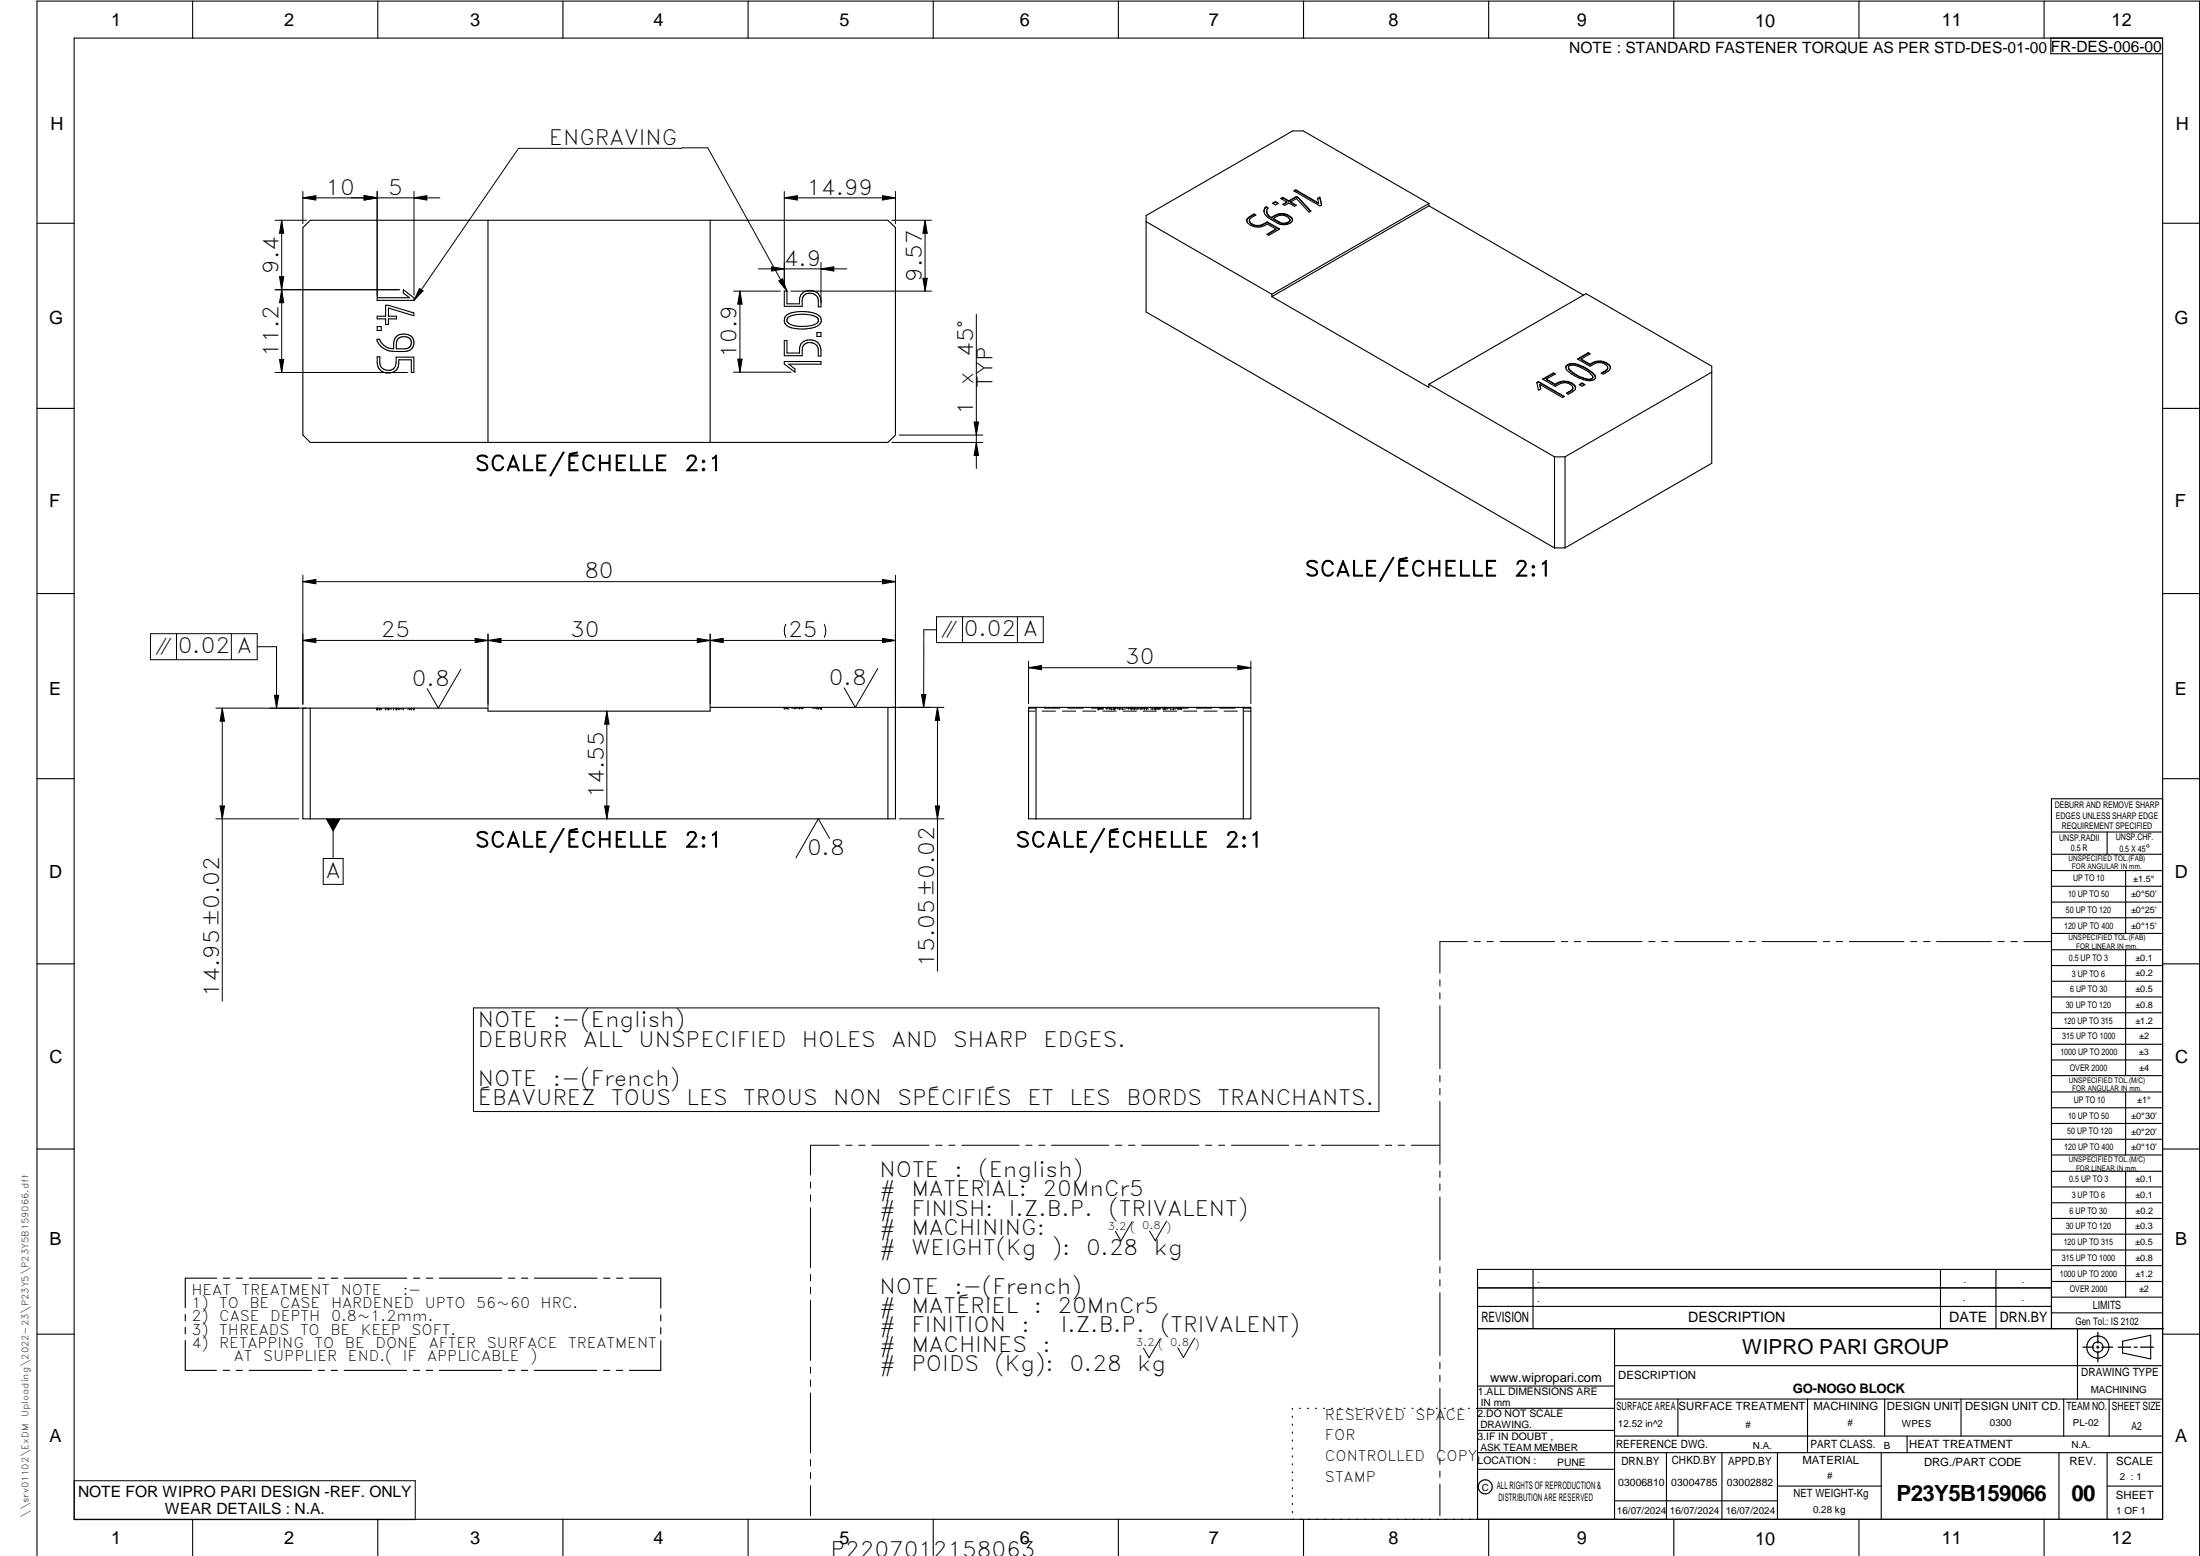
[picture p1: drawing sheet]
<svg xmlns="http://www.w3.org/2000/svg" width="594mm" height="420mm" viewBox="0 0 594 420" stroke-linecap="round" stroke-linejoin="round" font-family="sans-serif">
<g fill="none" stroke="#000" stroke-width=".3">
<path d="M20 10.3h564v400h-564zM52 .3v10M102 .3v10M152 .3v10M202 .3v10M252 .3v10M302 .3v10M352 .3v10M402 .3v10M452 .3v10M502 .3v10M552 .3v10"/>
<path d="M553.8 10.3v4.2h30.2M83.8 59.5h156l2 2v56l-2 2h-156l-2-2v-56zM131.8 59.5v60M191.8 59.5v60M309.5 59.9l33.9 19.6M337.4 59.6a3.1 3.1 0 0 0 4.8 .3M337.4 59.7h.1M338.6 57.8l-1.1 .7a1.08 1.08 0 0 0-.8 .8 1.08 1.08 0 0 0 .4 1.1 4 4 0 0 0 5.1 .1l2.3 1.3M338.6 57.8l.5 .3-1.1 .6a1.05 1.05 0 0 0-.6 1.1 1.05 1.05 0 0 0 .8 .9 3.6 3.6 0 0 0 4-.6M338.6 57.8v.2M338.6 58l-1.5 .9-.4 .8M338.6 58l.4 .2"/>
<path d="M341.9 56l-.4 .5-.2 .6M341.9 56l.4 .2M341.9 55.8a1.85 1.85 0 0 0 .8 3.1l1.4 .8a3.4 3.4 0 0 0 4.8 0l.1-.2a3.2 3.2 0 0 0-4.4-1.5l-1.3 .7M341.9 55.8l.5 .3a1.81 1.81 0 0 0 .9 2.8M341.9 55.8v.2M342.1 57v.4M342.2 59.9l3.4 1.9-3 1.7-.5-.3 2.4-1.4M342.2 59.9v.2M342.2 57.6l1.1 1.1M343.3 58.9a3.9 3.9 0 0 1 5.6 .3l.1 .3M343.3 58.7v.2M343.7 54.9l.7-.5 .8 .5-.8 .4z"/>
<path d="M343.8 59l.8 .5a2.8 2.8 0 0 0 3.2 .5M343.8 59a3.2 3.2 0 0 1 4-.3l.4 .4 .1 .5M343.8 59v.2l.8 .4a2.8 2.8 0 0 0 3.2 .6M344.4 54.6l.6 .3M344.4 54.6l-.6 .3M344.4 54.4v.2M346.4 53.5l-.4 .2M346.4 53.3l1.6 .9M346.4 53.3v.2M346.4 53.5l1.6 .9M346.4 53.3l-.5 .3 1.6 .9M347.5 54.5l-1 .7"/>
<path d="M347.8 60v.2M348 54.2v.2M348.3 59.6l-.5 .4M348.3 59.6v.1M348.3 59.7l-.5 .5M348.3 59.4v.2M348.5 54.5l1.5 .9-.5 .3-1.5-.9-1.1 .7-.5-.3 1.1-.7M348.5 54.5v.2l1.4 .8M349.9 51.3l-.5 .3 7 4 .5-.3-.5-2M349.9 51.3l6.2 3.5M349.9 51.3v.1M349.9 51.4l-.4 .2"/>
<path d="M349.9 51.4l6.2 3.6v-.2M350.1 53l-2.1 1.2M350.1 53.2l-2.1 1.2M350.1 53l.5 .3M350.1 53v.2M350.1 53.2l.5 .3M350.6 53.3l3.4 3.7-.5 .3-3.4-3.7-1.6 .9M350.6 53.3v.2M350.6 53.5l3.3 3.6M356.4 53.3v.1M356.4 53.4l.5 2M356.4 53.3l-.6 .3 .3 1.2"/>
<path d="M356.4 53.4l-.6 .4M385.9 55.6l41.7 24.1M385.9 55.6l-42.5 24.5M385.9 54.9v.7M385.9 54.9l-42.5 24.6M385.9 54.9l-34-19.6h-2.8l-39.6 22.9v26l110.3 63.8M10 60.3h10M211.8 78.6h.7v3.4h3.4a2.97 2.97 0 0 1 2.9-3.6 2.97 2.97 0 0 1 2.9 3.6v.8h-.7v-.8a2.25 2.25 0 0 0-1.6-2.7 2.25 2.25 0 0 0-2.7 1.5l-.1 1.9h-4.8zM342.2 60.1l3.2 1.8M343.4 79.5v.6M344.5 61.8v.2l-2.2 1.3M584 60.3h10"/>
<path d="M101.8 91.6h.7a3.9 3.9 0 0 0 3.8 2.6 3.4 3.4 0 0 1 1.5-3.8 2.85 2.85 0 0 1 4 1.7 2.37 2.37 0 0 1-2.5 2.8h-1.1a6.2 6.2 0 0 1-5.4-1.4 2.82 2.82 0 0 1-1-1.9zM101.8 80.4h8.8l-1.7-1.3v-.9l2.9 2.2v.7h-10zM101.8 88.2h1.1v1h-1.1zM101.8 96.4h.8v.8a2.27 2.27 0 0 0 2.2 2.8 2.27 2.27 0 0 0 2.2-2.8v-.8h4.8v4.2h-.7v-3.4h-3.4a2.96 2.96 0 0 1-2.5 3.5 2.96 2.96 0 0 1-3.4-2.7zM104.1 82.4h.7l7 2.1v.8l-6.9-2.1v2.2h2.2v.7h-2.2v1.5h-.8v-1.5h-2.3v-.7h2.3zM107.5 91.4a2.43 2.43 0 0 1 3.4 .4 1.66 1.66 0 0 1-1.5 2.4h-2.4l.1-2zM211.8 91.9h.7v3.4h3.4a2.94 2.94 0 0 1 2.5-3.5 2.94 2.94 0 0 1 3.3 2.7v1.6h-.7v-.7a2.26 2.26 0 0 0-1.5-2.8 2.26 2.26 0 0 0-2.8 1.5l-.1 2h-4.8zM211.8 97.6h9.9v.7h-8.7l1.7 1.4v.8l-2.9-2.2zM212.5 85a9.5 9.5 0 0 1 8.8 .3 1.73 1.73 0 0 1 .4 1.8 1.73 1.73 0 0 1-1.4 1.2 10.5 10.5 0 0 1-7.8-.4 1.83 1.83 0 0 1 0-2.9zM212.8 85.8a8.5 8.5 0 0 1 8 .1 1.11 1.11 0 0 1-.8 1.7 8.3 8.3 0 0 1-7.2-.5l-.3-.4zM220.6 89.8h1.1v1h-1.1zM343.4 80.1l42.5 24.5v-.8"/>
<path d="M422.8 99.2a1.99 1.99 0 0 1 2.6-.8 10.1 10.1 0 0 1 5.3 3.2l.1 .3M423 98.7a3.3 3.3 0 0 1 3.8 0l1.7 .8 1.5 1.1 .7 .8v.8a2.73 2.73 0 0 1-3.1 .3 8.5 8.5 0 0 1-4.8-3.1zM423.5 99.3a8 8 0 0 0 6 3.1l.6-.5M423.7 98.8h.1a6.7 6.7 0 0 1 5.7 2.2 1.05 1.05 0 0 1 .6 1.2 2.11 2.11 0 0 1-2.5 0 7.7 7.7 0 0 1-4-2.7zM427 96.9l2.4 1.4M427 96.9v.2l2.4 1.4M428.9 95.4l-2.8 1.6M428.9 95.4l.4 .2M428.9 95.3l-2.9 1.6 3.4 2a3.3 3.3 0 0 1 4.5-.2l.2 .8M428.9 95.3l.5 .2-2.4 1.4M428.9 95.3v.1M429.4 98.3v.2"/>
<path d="M433.8 98a4 4 0 0 0-4.4 .3M433.8 98.1a4.1 4.1 0 0 0-4.4 .4M433.8 98l.7 .4a1.11 1.11 0 0 1 .4 1.1 1.11 1.11 0 0 1-.9 .9l-1.1 .6-.5-.2 1.4-.9 .3-.5M433.8 98v.1M433.8 98.1l.8 .6 .3 .6M434.1 99.4l-.3 .7-1.2 .7M10 110.3h10M385.9 103.8l42.4-24.5 33.9 19.6v26.2l-39.6 22.9M385.9 103.8l33.9 19.6M415.5 103l6.9 4.1-.5 .3-6.1-3.6M415.5 103v.2M415.5 103l-.5 .3 .5 2.1 .5-.4"/>
<path d="M415.5 103.2l-.5 .2M415.5 103.2l6.8 3.9M415.8 103.8l.2 1.2M417.6 102.4l2.4 1.4M417.6 102.4v.1l2.4 1.4M419.5 100.9l-2.8 1.5M419.5 100.7l-2.9 1.7 3.4 2a3.2 3.2 0 0 1 4.6 0v.9l-1.5 1M419.5 100.7l.5 .3-2.4 1.4M419.5 100.7v.2M419.5 100.9l.4 .2M420 103.8v.1M424.4 103.6a4 4 0 0 0-4.4 .3"/>
<path d="M424.4 103.4l.6 .4a1.12 1.12 0 0 1-.4 2l-1.1 .7-.5-.3 1.4-.9 .3-.4M424.4 103.4v.2M424.4 103.6l.7 .5 .3 .6M424.4 103.4a4 4 0 0 0-4.4 .4M426.5 103.8l.7-.4 .8 .4-.8 .5zM427.2 103.6l-.6 .3M427.2 103.4v.2M427.2 103.6l.7 .3M462.2 100.5l-39.6 22.9M584 110.3h10M419.8 123.4v24.6M419.8 123.4h2.8"/>
<path d="M422.6 123.4v24.6M419.8 148h2.8M10 160.3h10M584 160.3h10M81.8 191.2h50v.8h60v-1h50v30.1h-160zM83.8 191.2v29.9M239.8 191v30.1M277.7 191h60.1v30.1h-60.1zM279.8 191v30.1M335.7 191v30.1M10 210.3h10M584 215.7h-30v143.1"/>
<path d="M584 210.3h10M554 224.7h30M554 230.7h30M554 235.1h30M554 239.3h30M569 224.7v6M574 235.1v17M554 243.6h30M554 247.8h30M554 252.1h30M554 256.5h30M574 256.5v33.9"/>
<path d="M10 260.3h10M554 260.7h30M554 265h30M554 269.2h30M554 273.5h30M554 277.7h30M584 260.3h10M554 282h30M554 286.2h30M554 290.4h30M554 294.9h30M554 299.1h30"/>
<path d="M574 294.9v17M10 310.3h10M554 303.4h30M554 307.6h30M554 311.9h30M554 316.3h30M574 316.3v34M584 310.3h10M554 320.5h30M554 324.8h30M554 329h30M554 333.2h30"/>
<path d="M554 337.5h30M50 355v1.7M50 358.4v1.8M58.5 345.1h-8.5v8M60.3 345.1h1.7M63.8 345.1h1.7M67.3 345.1h16.9M86 345.1h1.7M89.5 345.1h1.7M93 345.1h16.8M111.7 345.1h1.7M115.1 345.1h1.8"/>
<path d="M118.7 345.1h16.8M137.3 345.1h1.7M140.8 345.1h1.7M144.3 345.1h16.9M163 345.1h1.7M166.5 345.1h1.7M170 345.1h8.4v8.1M178.4 355v1.7M178.4 358.5v1.7M399 358.8h185.2M399 352.8h155M399 347.8h155"/>
<path d="M414 342.8v16M436 358.8v51.5M524 342.8v16M539 342.8v16M554 341.8h30M554 346h30M554 350.3h30M554 354.5h30M554 342.8h-155v67.5M561 358.8v19M10 360.3h10M50 361.9v8.1h8.5"/>
<path d="M60.2 370h1.8M63.7 370h1.7M67.3 370h16.9M85.9 370h1.7M89.4 370h1.7M92.9 370h16.9M111.6 370h1.7M115.1 370h1.7M118.6 370h16.9M137.3 370h1.7M140.8 370h1.7M144.3 370h16.9"/>
<path d="M163 370h1.7M166.4 370h1.8M178.4 362v8h-8.4M399 374.3h37M436 377.8h148M453.1 377.8v10M488.1 377.8v14.5M508.9 377.8v10M529.5 377.8v10M557.3 377.8v10M569.5 377.8v10M573.2 362.2l7.6-1.6v6.3l-7.6-1.6z"/>
<path d="M584 368.8h-148M584 360.3h10M349 380.3v.3M349 382.4v.3M349 384.6v.3M349 386.7v.3M349 388.8v.3M349 391v.3M349 393.1v.3M349 395.3v.3M349 397.4v.3M349 399.5v.3"/>
<path d="M350.9 380.3h.2M353.1 380.3h.2M355.2 380.3h.3M357.4 380.3h.3M359.6 380.3h.3M361.7 380.3h.3M363.9 380.3h.3M366.1 380.3h.3M368.3 380.3h.2M370.4 380.3h.3M372.6 380.3h.3M374.8 380.3h.3"/>
<path d="M376.9 380.3h.4M379.1 380.3h.3M381.3 380.3h.3M383.4 380.3h.4M385.6 380.3h.3M387.8 380.3h.3M390 380.3h.3M392.2 380.3h.3M394.3 380.3h.3M396.5 380.3h.3M398.7 380.3h37.3M399 396.7h37"/>
<path d="M399 392.3h185M399 386.2h37M436 387.8h148M450 392.3v18M465 392.3v18M480 392.3v18M508 392.3v18M515 387.8v4.5M556 392.3v18M569 392.3v18M52 410.3v9.7M102 410.3v9.7"/>
<path d="M152 410.3v9.7M202 410.3v9.7M252 410.3v9.7M302 410.3v9.7M349 401.7v.3M349 403.8v.4M349 406v.3M349 408.1v.3M352 410.3v9.7M402 410.3v9.7M436 405.3h44M452 410.3v9.7"/>
<path d="M480 401.3h28M502 410.3v9.7M552 410.3v9.7M569 401.3h15M10 420v-419.7h584v419.7"/>
<circle cx="566.5" cy="363.7" r="1.39"/>
<circle cx="566.5" cy="363.8" r="3"/>
<circle cx="401.1" cy="401.5" r="1.9"/>
</g>
<g fill="none" stroke="#000" stroke-width=".27">
<path d="M184.1 39.9h7l21.4 38.7M74.3 59.5h8.5M76.1 59.5l.5 3.5h-1.1zM76.1 59.5v41.1M81.8 51.7v8.7M81.8 53.4h37M81.8 53.4l3.5-.6v1.2zM98.3 52.8l3.5 .6-3.5 .6zM101.8 51.7v28.4M111.8 53.4l3.5-.6v1.2zM111.8 51.7v28M184.1 40h-44.1l-28.2 41.1"/>
<path d="M211.8 51.7v25.9M211.8 53.4l3.5-.6v1.2zM211.8 53.4h30M238.3 52.8l3.5 .6-3.5 .6zM240.8 59.5h10.7M241.8 51.7v8.7M249.8 59.5l.6 3.5h-1.2zM249.8 59.5v19.1M74.3 78.2h33.6M75.5 74.7h1.1l-.5 3.5zM76.1 78.2l.5 3.5h-1.1zM113.3 77.9l1 .6-2.5 2.6z"/>
<path d="M198.1 78.6h12.6M199.8 78.6v21.9M199.8 78.6l.6 3.5h-1.2zM204.8 72.6h23.9M208.3 72.1l3.5 .5-3.5 .6zM210.3 75.9l1-.6 1.2 3.3zM213.6 78.6h37.9M221.7 72.6l3.5-.5v1.1zM221.7 70.9v10.9M249.2 75.1h1.2l-.6 3.5zM75.5 97.1h1.1l-.5 3.5zM199.2 97h1.2l-.6 3.5z"/>
<path d="M263.6 84.9v41.6M74.3 100.6h35.7M198.1 100.5h15.5M240.8 119.5h24.6M242.8 117.5h22.6M263.1 114h1.1l-.6 3.5zM263.6 119.5l.6 3.5h-1.1zM81.8 155.3v34.9M81.8 157.1l3.5-.6v1.1zM81.8 157.1h160M238.3 156.5l3.5 .6-3.5 .5zM241.8 155.3v49.7"/>
<path d="M40.6 171.1h28.9v7h-28.9zM47.7 171.1v7M62.5 171.1v7M69.5 174.6h5.2v16.6M81.8 172.9h160M81.8 172.9l3.5-.5v1.1zM128.3 172.4l3.5 .5-3.5 .6zM131.8 171.2v19.8M131.8 172.9l3.5-.5v1.1zM188.3 172.4l3.5 .5-3.5 .6zM191.8 172.9l3.5-.5v1.1zM191.8 171.2v19.8"/>
<path d="M212.2 168.6a3.9 3.9 0 0 0 0 3.5M222.6 168.6a3.9 3.9 0 0 1 0 3.5M238.3 172.4l3.5 .5-3.5 .6zM252.9 170.1h-3.4l-.1 20.9M252.9 166.5h28.8v7h-28.8zM259.9 166.5v7M274.7 166.5v7M277.7 178.5v11.5M334.3 179.7l3.5 .6-3.5 .5zM337.8 178.5v11.5M60 191.2v79.1M60 191.2l.6 3.5h-1.2z"/>
<path d="M74.1 187.7h1.2l-.6 3.5zM82.8 191.2h-24.5M101.8 191.4h.1M101.8 191.2v.1M101.8 191.4h1.1M102.5 191.4h.1M102.5 191.2v.1M102.9 191.4h.1M102.9 191.2v.1M104 191.4h1.8M104.1 191.4h.1M104.1 191.2v.1"/>
<path d="M104.8 191.4h.1M104.8 191.2v.1M104.9 191.4h.1M104.9 191.2v.1M106.3 191.4h.1M106.3 191.2v.1M106.8 191.4h2M107 191.2v.1M107 191.4h.1M107.1 191.4h.1M107.1 191.2v.1M107.7 191.4h.1"/>
<path d="M107.7 191.2v.1M108.9 191.4h.1M108.9 191.2v.1M110 191.4h1.3M110.6 191.4h.1M110.6 191.2v.1M111.1 191.4h.1M111.1 191.2v.1M111.6 191.4h.2M111.8 191.4h.1M111.8 191.2v.1M124.5 180.7l-6.1 10.5-3-5.2"/>
<path d="M163.9 192l.6 3.5h-1.2zM163.9 192v29.1M211.8 191.2h.1M211.8 191v.1M211.8 191.2h1M212.5 191h.1M212.5 191.2h.1M212.5 191v.1M213 191.2h.1M213 191v.1M213.7 191.2h3.3M214.7 191.2h.1"/>
<path d="M214.7 191v.1M215.9 191.2h.1M215.9 191v.1M216.6 191.2h.1M216.6 191v.1M219.4 191.2h2.3M220.6 191.2h.1M220.6 191v.1M221 191.2h.1M221 191v.1M221.7 191.2h.1M221.7 191v.1"/>
<path d="M221.8 191v.1M237 180.5l-6 10.5-3-5.2M240.8 191h14.1M248.8 187.5h1.2l-.6 3.5zM253.1 191l.6 3.5h-1.1zM253.1 191v71.3M277.7 180.3l3.6-.6v1.1zM277.7 191.2h2.2M277.7 180.3h60.1M277.7 192h1.9M281.4 192h3.6M282 191.2h4.2"/>
<path d="M286.9 192h3.6M288.3 191.2h4.2M292.3 192h3.6M294.7 191.2h2.3M296.5 191.4h.1M296.5 191.2v.1M296.7 191.4h.1M296.7 191.2v.1M296.7 191.4h1.4M296.7 191.2h.1M296.7 191v.1M297.2 191.2h.1"/>
<path d="M297.2 191.3v.1M297.3 191.2h.7M297.6 191.2h.1M297.6 191v.1M297.8 192h3.6M298.5 191.2h.6M298.9 191.2h.1M298.9 191v.1M299.4 191.2l.7 .1M299.5 191.4h1.4M299.6 191.2h.1M299.6 191v.1"/>
<path d="M300.1 191.4h.1M300.6 191.2h1.9M300.8 191.4h.1M300.8 191.2v.1M300.9 191.4h.1M300.9 191.2v.1M301.1 191.2h.1M301.1 191v.1M301.2 191.2h.1M301.2 191v.1M301.9 191.2h.1M301.9 191v.1"/>
<path d="M302.3 191.4h.1M302.3 191.2v.1M302.3 191.4h1.6M303.1 191.4h.1M303.1 191.2v.1M303.3 192h3.6M304 191.2h1.8M304.8 191.2h.1M304.8 191v.1M305.3 191.2h.1M305.3 191v.1M305.5 191.2h.1"/>
<path d="M305.5 191v.1M305.5 191.4h1.5M305.6 191.4h.1M305.6 191.2v.1M306.1 191.2h.6M306.3 191.4h.1M306.3 191.2v.1M306.4 191.2h.1M306.4 191v.1M307 191.4h.1M307 191.2v.1M307.1 191.2h.7"/>
<path d="M307.5 191.2h.1M307.5 191v.1M308 191.4h.1M308 191.2v.1M308 191.4h.3M308.1 191.2h1.8M308.4 191h.1M308.4 191.2h.1M308.7 192h3.6M308.7 191.4h.4M309.1 191h.1M309.1 191.2h.1"/>
<path d="M309.1 191.4h.1M309.1 191.2v.1M309.6 191.4h.1M309.6 191.2v.1M309.6 191.4h.5M310.7 191.4h.7M311.1 191.4h.1M311.1 191.2v.1M311.5 191.2h2.1M311.7 191.4h.5M311.9 191.4h.1M311.9 191.2v.1"/>
<path d="M312 191.4h.1M312 191.2v.1M312.4 191.2h.1M312.4 191v.1M312.5 191.4h.9M312.7 191.4h.1M312.7 191.2v.1M313.1 191.2h.1M313.1 191v.1M314 191.2h1.8M314.1 191.4h.1M314.1 191.2v.1"/>
<path d="M314.1 192h3.6M314.1 191.4h.7M314.4 191.2h.1M314.4 191v.1M314.5 191.2h.1M314.5 191v.1M314.8 191.4h.1M314.8 191.2v.1M315.2 191.2h.1M315.2 191v.1M316.1 191.4h.3M316.1 191.4h.1"/>
<path d="M316.1 191.2v.1M316.6 191.4h.9M316.8 191.4h.1M316.8 191.2v.1M316.9 191.4h.1M316.9 191.2v.1M317.4 191.2h3.5M318 191.2h.1M318 191v.1M318.1 191.4h.1M318.1 191.2v.1M318.3 191.4h.7"/>
<path d="M318.6 191.2h.1M318.6 191v.1M318.8 191.2h.1M318.8 191v.1M319 191.4h.1M319 191.2v.1M319.6 192h3.6M323 191.2h4.2M325.1 192h3.6M329.3 191.2h4.2M330.5 192h3.6M335.7 191.2h2.1"/>
<path d="M336 192h1.8M59.4 217.6h1.2l-.6 3.5zM163.3 217.6h1.2l-.6 3.5zM252.6 217.6h1.1l-.6 3.5zM58.3 221.1h22.4M87.3 231.8h5.4v7h-5.4zM90 221.1v10.7M224 226.4l-3-5.3-6.1 10.5M242.8 221.1h12.1M396.2 254.3h-7.4v8.5M398.1 254.3h1.6M401.5 254.3h1.8"/>
<path d="M405 254.3h14.8M421.6 254.3h1.7M425.1 254.3h1.7M428.6 254.3h14.8M445.2 254.3h1.7M448.7 254.3h1.7M452.2 254.3h14.8M468.8 254.3h1.7M472.3 254.3h1.7M475.8 254.3h14.8M492.4 254.3h1.7M495.8 254.3h1.8"/>
<path d="M499.4 254.3h14.7M516 254.3h1.6M519.4 254.3h1.8M522.9 254.3h14.8M539.5 254.3h1.7M543 254.3h1.7M546.5 254.3h7.4M127.8 272.2h244.6v27.9h-244.6zM388.8 264.5v1.8M388.8 268.1v1.6M388.8 271.6v17M388.8 290.4v1.7"/>
<path d="M388.8 293.9v1.7M388.8 297.4v17M218.9 319.2v1.6M226.6 309.2h-7.7v8.1M228.4 309.2h1.7M231.9 309.2h1.7M235.4 309.2h15.5M252.7 309.2h1.7M256.2 309.2h1.7M259.7 309.2h15.5M277 309.2h1.7M280.5 309.2h1.7"/>
<path d="M284 309.2h15.5M301.2 309.2h1.8M304.8 309.2h1.7M308.3 309.2h15.5M325.5 309.2h1.7M329.1 309.2h1.6M332.6 309.2h15.4M349.8 309.2h1.7M353.3 309.2h1.7M356.8 309.2h15.5M374.1 309.2h1.7M377.6 309.2h1.7"/>
<path d="M381.1 309.2h7.7M388.8 316.2v1.7M388.8 319.7v1.7M218.9 322.6v1.8M218.9 326.1v16.2M305.7 329.9l-3 5.2-1.5-2.6M315 329.8l-3.1 5.2-1.5-2.6M388.8 323.2v17.1M218.9 344.1v1.8M218.9 347.6v1.7M218.9 351.2v16.1M388.8 342.1v1.6"/>
<path d="M388.8 345.6v1.7M388.8 349v17.1M218.9 369.1v1.7M218.9 372.6v1.8M218.9 376.1v16.2M313.3 361.4l-3 5.2-1.5-2.6M322.6 361.3l-3 5.3-1.6-2.7M388.8 367.9v1.7M388.8 371.4v1.7M388.8 374.9v17M20.1 399.8h92v10.5h-92zM218.9 394.1v1.8"/>
<path d="M218.9 397.6v1.7M388.8 393.7v1.7M388.8 397.2v1.7M218.9 401.2v8.1M388.8 400.7v8.6"/>
</g>
<path d="M566.5 359.7v3M562.5 363.8h2.9M566.1 363.8h.7M566.5 363.4v.7M566.5 364.9v2.8M567.6 363.8h2.9M572 363.8h3.4M576.3 363.8h.8M578 363.8h3.5" fill="none" stroke="#000" stroke-width=".34"/>
<g fill="#000">
<path d="M81.8 53.4l3.5-.6v1.2zM98.3 52.8l3.5 .6-3.5 .6zM111.8 53.4l3.5-.6v1.2zM211.8 53.4l3.5-.6v1.2zM238.3 52.8l3.5 .6-3.5 .6zM76.1 59.5l.5 3.5h-1.1zM75.5 74.7h1.1l-.5 3.5zM113.3 77.9l1 .6-2.5 2.6zM208.3 72.1l3.5 .5-3.5 .6zM210.3 75.9l1-.6 1.2 3.3zM221.7 72.6l3.5-.5v1.1zM249.8 59.5l.6 3.5h-1.2z"/>
<path d="M249.2 75.1h1.2l-.6 3.5zM75.5 97.1h1.1l-.5 3.5zM76.1 78.2l.5 3.5h-1.1zM199.8 78.6l.6 3.5h-1.2zM199.2 97h1.2l-.6 3.5zM263.1 114h1.1l-.6 3.5zM263.6 119.5l.6 3.5h-1.1zM81.8 157.1l3.5-.6v1.1zM238.3 156.5l3.5 .6-3.5 .5zM81.8 172.9l3.5-.5v1.1zM128.3 172.4l3.5 .5-3.5 .6zM131.8 172.9l3.5-.5v1.1z"/>
<path d="M188.3 172.4l3.5 .5-3.5 .6zM191.8 172.9l3.5-.5v1.1zM238.3 172.4l3.5 .5-3.5 .6zM277.7 180.3l3.6-.6v1.1zM334.3 179.7l3.5 .6-3.5 .5zM60 191.2l.6 3.5h-1.2zM74.1 187.7h1.2l-.6 3.5zM163.9 192l.6 3.5h-1.2zM248.8 187.5h1.2l-.6 3.5zM253.1 191l.6 3.5h-1.1zM59.4 217.6h1.2l-.6 3.5zM163.3 217.6h1.2l-.6 3.5z"/>
<path d="M252.6 217.6h1.1l-.6 3.5zM88 221.1h4l-2 3.5z"/>
</g>
<g font-size="6">
<text x="512.1" y="405.2">P23Y5B159066</text>
<text x="559.4" y="405.2">00</text>
</g>
<g font-size="5.7">
<text x="148.2" y="39.2">ENGRAVING</text>
<text x="87.9" y="52.5">10</text>
<text x="104.9" y="52.5">5</text>
<text x="217.8" y="52.5">14.99</text>
<text x="211.7" y="71.8">4.9</text>
<text x="75.2" y="74" transform="rotate(-90 75.2 74)">9.4</text>
<text x="248.9" y="76.1" transform="rotate(-90 248.9 76.1)">9.57</text>
<text x="75.2" y="96.4" transform="rotate(-90 75.2 96.4)">11.2</text>
<text x="198.9" y="96.6" transform="rotate(-90 198.9 96.6)">10.9</text>
<text x="262.8" y="96.3" transform="rotate(-90 262.8 96.3)">45°</text>
<text x="262.8" y="104.1" transform="rotate(-90 262.8 104.1)">x</text>
<text x="268" y="104.7" transform="rotate(-90 268 104.7)">TYP</text>
<text x="262.8" y="112.2" transform="rotate(-90 262.8 112.2)">1</text>
<text x="128.3" y="127.1">SCALE/ÉCHELLE</text>
<text x="184.8" y="127.1">2:1</text>
<text x="352.3" y="155.6">SCALE/ÉCHELLE</text>
<text x="408.9" y="155.6">2:1</text>
<text x="157.8" y="156.2">80</text>
<text x="102.8" y="172.1">25</text>
<text x="154" y="172.1">30</text>
<text x="212.8" y="172.1">25</text>
<text x="260.3" y="171.8">0.02 A</text>
<text x="48" y="176.4">0.02 A</text>
<text x="303.8" y="179.4">30</text>
<text x="111.2" y="185.1">0.8</text>
<text x="223.9" y="184.9">0.8</text>
<text x="163" y="215.6" transform="rotate(-90 163 215.6)">14.55</text>
<text x="128.3" y="228.8">SCALE/ÉCHELLE</text>
<text x="184.8" y="228.8">2:1</text>
<text x="217.9" y="230.8">0.8</text>
<text x="274.2" y="228.8">SCALE/ÉCHELLE</text>
<text x="330.8" y="228.8">2:1</text>
<text x="88" y="237.1">A</text>
<text x="252.3" y="261" transform="rotate(-90 252.3 261)">15.05±0.02</text>
<text x="59.2" y="269.1" transform="rotate(-90 59.2 269.1)">14.95±0.02</text>
<text x="129.1" y="277.4">NOTE</text>
<text x="149.3" y="277.4">:-(English)</text>
<text x="129.1" y="282.7">DEBURR</text>
<text x="157.5" y="282.7">ALL</text>
<text x="172.4" y="282.7">UNSPECIFIED</text>
<text x="216.5" y="282.7">HOLES</text>
<text x="240.7" y="282.7">AND</text>
<text x="257.4" y="282.7">SHARP</text>
<text x="281.8" y="282.7">EDGES.</text>
<text x="129.1" y="293.2">NOTE</text>
<text x="149.3" y="293.2">:-(French)</text>
<text x="129.1" y="298.4">ÉBAVUREZ</text>
<text x="165.1" y="298.4">TOUS</text>
<text x="185.4" y="298.4">LES</text>
<text x="200.7" y="298.4">TROUS</text>
<text x="225" y="298.4">NON</text>
<text x="242.3" y="298.4">SPÉCIFIÉS</text>
<text x="277.4" y="298.4">ET</text>
<text x="288.8" y="298.4">LES</text>
<text x="304.2" y="298.4">BORDS</text>
<text x="328.8" y="298.4">TRANCHANTS.</text>
<text x="237.5" y="317.8">NOTE</text>
<text x="257.7" y="317.8">:</text>
<text x="264.1" y="317.8">(English)</text>
<text x="237.5" y="323">#</text>
<text x="246.1" y="323">MATERIAL:</text>
<text x="281.5" y="323">20MnCr5</text>
<text x="237.5" y="328.3">#</text>
<text x="246.1" y="328.3">FINISH:</text>
<text x="272.4" y="328.3">I.Z.B.P.</text>
<text x="299.3" y="328.3">(TRIVALENT)</text>
<text x="237.5" y="333.5">#</text>
<text x="246.1" y="333.5">MACHINING:</text>
<text x="237.5" y="338.8">#</text>
<text x="246.1" y="338.8">WEIGHT(Kg</text>
<text x="284" y="338.8">):</text>
<text x="293.3" y="338.8">0.28</text>
<text x="311.6" y="338.8">kg</text>
<text x="237.5" y="349.3">NOTE</text>
<text x="257.7" y="349.3">:-(French)</text>
<text x="237.5" y="354.5">#</text>
<text x="237.5" y="359.8">#</text>
<text x="246.1" y="359.8">FINITION</text>
<text x="246.1" y="354.5">MATÉRIEL</text>
<text x="275.8" y="359.8">:</text>
<text x="279.2" y="354.5">:</text>
<text x="285.6" y="354.5">20MnCr5</text>
<text x="286.4" y="359.8">I.Z.B.P.</text>
<text x="313.3" y="359.8">(TRIVALENT)</text>
<text x="237.5" y="365">#</text>
<text x="246.1" y="365">MACHINES</text>
<text x="281.5" y="365">:</text>
<text x="237.5" y="370.3">#</text>
<text x="246.1" y="370.3">POIDS</text>
<text x="268.5" y="370.3">(Kg):</text>
<text x="288.8" y="370.3">0.28</text>
<text x="307.1" y="370.3">kg</text>
<text x="224.3" y="420.3">P2207012158063</text>
</g>
<text font-size="5.6" x="470.5" y="365.5">WIPRO PARI GROUP</text>
<g font-size="5.4">
<text x="254.2" y="171.8">i</text>
<text x="41.9" y="176.4">i</text>
</g>
<g font-size="4.9">
<text x="30" y="6.9">1</text>
<text x="76.7" y="6.9">2</text>
<text x="127" y="6.9">3</text>
<text x="176.5" y="6.9">4</text>
<text x="226.7" y="6.9">5</text>
<text x="275.4" y="6.9">6</text>
<text x="326.4" y="6.9">7</text>
<text x="375" y="6.9">8</text>
<text x="425.8" y="6.9">9</text>
<text x="473.9" y="7.3">10</text>
<text x="524.3" y="6.9">11</text>
<text x="570.2" y="6.9">12</text>
<text x="13.6" y="35.1">H</text>
<text x="587.6" y="35.1">H</text>
<text x="13.2" y="87.5">G</text>
<text x="587.2" y="87.5">G</text>
<text x="13.2" y="137">F</text>
<text x="587.2" y="137">F</text>
<text x="13.2" y="187.6">E</text>
<text x="587.2" y="187.6">E</text>
<text x="13.2" y="237">D</text>
<text x="587.2" y="237">D</text>
<text x="13.4" y="287.1">C</text>
<text x="587.4" y="287.1">C</text>
<text x="13.4" y="336.2">B</text>
<text x="587.4" y="336.2">B</text>
<text x="13.4" y="389.3">A</text>
<text x="587.4" y="389.3">A</text>
<text x="30" y="416.9">1</text>
<text x="76.7" y="416.9">2</text>
<text x="127" y="416.9">3</text>
<text x="176.5" y="416.9">4</text>
<text x="226.7" y="416.9">5</text>
<text x="275.4" y="416.9">6</text>
<text x="326.4" y="416.9">7</text>
<text x="375" y="416.9">8</text>
<text x="425.8" y="416.9">9</text>
<text x="473.9" y="417.3">10</text>
<text x="524.3" y="416.9">11</text>
<text x="570.2" y="416.9">12</text>
</g>
<g font-size="4.2">
<text x="423.7" y="14.3">NOTE : STANDARD FASTENER TORQUE AS PER STD-DES-01-00</text>
<text x="553.8" y="14">FR-DES-006-00</text>
<text x="21.1" y="404.3">NOTE FOR WIPRO PARI DESIGN -REF. ONLY</text>
<text x="44.5" y="408.8">WEAR DETAILS : N.A.</text>
</g>
<g font-size="3.9">
<text x="51.7" y="349.6">HEAT</text>
<text x="51.7" y="353.2">1)</text>
<text x="59.2" y="353.2">TO</text>
<text x="65.2" y="349.6">TREATMENT</text>
<text x="67.4" y="353.2">BE</text>
<text x="75.6" y="353.2">CASE</text>
<text x="89.4" y="353.2">HARDENED</text>
<text x="92" y="349.6">NOTE</text>
<text x="108.7" y="349.6">:-</text>
<text x="114.7" y="353.2">UPTO</text>
<text x="128.6" y="353.2">56~60</text>
<text x="146" y="353.2">HRC.</text>
<text x="51.7" y="356.8">2)</text>
<text x="59.2" y="356.8">CASE</text>
<text x="73" y="356.8">DEPTH</text>
<text x="89.4" y="356.8">0.8~1.2mm.</text>
<text x="400" y="357.1">REVISION</text>
<text x="455.9" y="357.1">DESCRIPTION</text>
<text x="526.4" y="357.1">DATE</text>
<text x="540" y="357.1">DRN.BY</text>
<text x="51.7" y="360.4">3)</text>
<text x="51.7" y="364">4)</text>
<text x="59.2" y="364">RETAPPING</text>
<text x="59.2" y="360.4">THREADS</text>
<text x="81" y="360.4">TO</text>
<text x="85" y="364">TO</text>
<text x="89.2" y="360.4">BE</text>
<text x="93.2" y="364">BE</text>
<text x="97.4" y="360.4">KEEP</text>
<text x="101.4" y="364">DONE</text>
<text x="111.1" y="360.4">SOFT.</text>
<text x="115.8" y="364">AFTER</text>
<text x="131.5" y="364">SURFACE</text>
<text x="153.4" y="364">TREATMENT</text>
<text x="63.2" y="367.6">AT</text>
<text x="71" y="367.6">SUPPLIER</text>
<text x="93.9" y="367.6">END.(</text>
<text x="108.8" y="367.6">IF</text>
<text x="115.4" y="367.6">APPLICABLE</text>
<text x="143.2" y="367.6">)</text>
<text x="357.8" y="383.3">RESERVED</text>
<text x="382.3" y="383.3">SPACE</text>
<text x="357.8" y="388.9">FOR</text>
<text x="357.8" y="394.5">CONTROLLED</text>
<text x="387.8" y="394.5">COPY</text>
<text x="357.8" y="400">STAMP</text>
</g>
<text font-size="3.6" x="484.2" y="376.1">GO-NOGO BLOCK</text>
<text font-size="3.5" x="402.4" y="373.3">www.wipropari.com</text>
<g font-size="3.1">
<text x="565.1" y="353.5">LIMITS</text>
<text x="562" y="371.7">DRAWING TYPE</text>
<text x="437" y="372.3">DESCRIPTION</text>
<text x="436.5" y="380.8">SURFACE AREA</text>
<text x="453.3" y="380.8">SURFACE TREATMENT</text>
<text x="489.7" y="380.8">MACHINING</text>
<text x="509.5" y="380.8">DESIGN UNIT</text>
<text x="530.6" y="380.8">DESIGN UNIT CD.</text>
<text x="558" y="380.6">TEAM NO.</text>
<text x="570.3" y="380.7">SHEET SIZE</text>
<text x="575.6" y="386.1">A2</text>
<text x="436.4" y="391.1">REFERENCE DWG.</text>
<text x="437.8" y="395.5">DRN.BY</text>
<text x="451.4" y="395.4">CHKD.BY</text>
<text x="466.6" y="395.5">APPD.BY</text>
<text x="486.7" y="395.4">MATERIAL</text>
<text x="488.9" y="390.9">PART CLASS.</text>
<text x="515.6" y="390.9">HEAT TREATMENT</text>
<text x="519.6" y="395.9">DRG./PART CODE</text>
<text x="558.9" y="395.5">REV.</text>
<text x="571.4" y="395.6">SCALE</text>
<text x="484.3" y="404.2">NET WEIGHT-Kg</text>
<text x="571.4" y="404.7">SHEET</text>
</g>
<text font-size="3" x="579.5" y="230.1">°</text>
<g font-size="2.8">
<text x="299.1" y="332.1">3.2 ( 0.8 )</text>
<text x="560.4" y="357.7">Gen Tol.: IS 2102</text>
<text x="306.7" y="363.6">3.2 ( 0.8 )</text>
<text x="399.1" y="376.6">1.ALL DIMENSIONS ARE</text>
<text x="399" y="382.7">2.DO NOT SCALE</text>
<text x="399" y="388.7">3.IF IN DOUBT ,</text>
<text x="399" y="395.4">LOCATION :</text>
<text x="420.5" y="396">PUNE</text>
<text x="404.2" y="402">ALL RIGHTS OF REPRODUCTION &amp;</text>
<text x="437" y="401.2">03006810</text>
<text x="451.3" y="401.2">03004785</text>
<text x="466.3" y="401.2">03002882</text>
<text x="404.7" y="405.4">DISTRIBUTION ARE RESERVED</text>
</g>
<g font-size="2.7">
<text x="564.6" y="376.2">MACHINING</text>
<text x="399.9" y="379.7">IN mm</text>
<text x="399.7" y="385.7">DRAWING.</text>
<text x="436.9" y="385.4">12.52 in^2</text>
<text x="471.4" y="385.5">#</text>
<text x="498.9" y="385">#</text>
<text x="513.6" y="385.3">WPES</text>
<text x="537.3" y="385.1">0300</text>
<text x="559.7" y="385.1">PL-02</text>
<text x="399.7" y="391.8">ASK TEAM MEMBER</text>
<text x="473.4" y="391.2">N.A.</text>
<text x="508.7" y="391.2">B</text>
<text x="559.3" y="391.1">N.A.</text>
<text x="493.4" y="399.5">#</text>
<text x="572.5" y="399.7">2 : 1</text>
<text x="400.1" y="402.5">C</text>
<text x="436.6" y="408.7">16/07/2024</text>
<text x="450.9" y="408.8">16/07/2024</text>
<text x="466" y="408.9">16/07/2024</text>
<text x="489.6" y="408.5">0.28 kg</text>
<text x="571.4" y="408.7">1 OF 1</text>
</g>
<g font-size="2.5">
<text x="554.9" y="218.3">DEBURR AND REMOVE SHARP</text>
<text x="555.2" y="221">EDGES UNLESS SHARP EDGE</text>
<text x="556.1" y="227.1">UNSP.RADII</text>
<text x="556.8" y="223.8">REQUIREMENT SPECIFIED</text>
<text x="571.4" y="226.9">UNSP.CHF.</text>
<text x="559.2" y="229.9">0.5 R</text>
<text x="572.3" y="230.1">0.5 X 45</text>
<text x="559.8" y="238">UP TO 10</text>
<text x="576.1" y="238.1">±1.5°</text>
<text x="558.5" y="242.2">10 UP TO 50</text>
<text x="575.5" y="242.3">±0°50'</text>
<text x="557.4" y="250.7">120 UP TO 400</text>
<text x="557.9" y="246.5">50 UP TO 120</text>
<text x="575.5" y="250.7">±0°15'</text>
<text x="575.5" y="246.5">±0°25'</text>
<text x="558.7" y="259.4">0.5 UP TO 3</text>
<text x="559.5" y="263.7">3 UP TO 6</text>
<text x="576.6" y="263.6">±0.2</text>
<text x="576.6" y="259.4">±0.1</text>
<text x="559" y="267.9">6 UP TO 30</text>
<text x="576.6" y="267.9">±0.5</text>
<text x="557.8" y="272.2">30 UP TO 120</text>
<text x="576.6" y="272.2">±0.8</text>
<text x="556.9" y="280.7">315 UP TO 1000</text>
<text x="557.3" y="276.4">120 UP TO 315</text>
<text x="576.6" y="276.4">±1.2</text>
<text x="577.7" y="280.7">±2</text>
<text x="556.4" y="284.9">1000 UP TO 2000</text>
<text x="577.6" y="284.9">±3</text>
<text x="558.9" y="289.2">OVER 2000</text>
<text x="577.7" y="289.3">±4</text>
<text x="560" y="297.9">UP TO 10</text>
<text x="577.1" y="297.9">±1°</text>
<text x="558.5" y="302.1">10 UP TO 50</text>
<text x="575.5" y="302.1">±0°30'</text>
<text x="557.4" y="310.6">120 UP TO 400</text>
<text x="558.2" y="306.3">50 UP TO 120</text>
<text x="575.5" y="310.6">±0°10'</text>
<text x="575.5" y="306.4">±0°20'</text>
<text x="558.8" y="319.2">0.5 UP TO 3</text>
<text x="559.4" y="323.4">3 UP TO 6</text>
<text x="576.6" y="319.2">±0.1</text>
<text x="576.6" y="323.5">±0.1</text>
<text x="558.9" y="327.7">6 UP TO 30</text>
<text x="576.7" y="327.7">±0.2</text>
<text x="557.8" y="332">30 UP TO 120</text>
<text x="576.6" y="332">±0.3</text>
<text x="556.8" y="340.5">315 UP TO 1000</text>
<text x="557.3" y="336.3">120 UP TO 315</text>
<text x="576.6" y="336.3">±0.5</text>
<text x="576.6" y="340.5">±0.8</text>
<text x="415.2" y="346.4">.</text>
<text x="530.3" y="346.5">.</text>
<text x="545.9" y="346.4">.</text>
<text x="556.2" y="344.7">1000 UP TO 2000</text>
<text x="576.6" y="344.7">±1.2</text>
<text x="415.2" y="351.5">.</text>
<text x="530" y="351.3">.</text>
<text x="545.9" y="351.4">.</text>
<text x="558.9" y="349">OVER 2000</text>
<text x="577.6" y="349">±2</text>
</g>
<g font-size="2.4">
<text x="7.7" y="382.7" transform="rotate(-90 7.7 382.7)">Uploading\2022-23\P23Y5\P23Y5B159066.dft</text>
<text x="7.7" y="409.8" transform="rotate(-90 7.7 409.8)">\\srv01102\ExDM</text>
</g>
<g font-size="2.1">
<text x="558.5" y="232.4">UNSPECIFIED TOL.(FAB)</text>
<text x="559.5" y="234.7">FOR ANGULAR IN mm.</text>
<text x="558.6" y="253.9">UNSPECIFIED TOL.(FAB)</text>
<text x="560.7" y="256.3">FOR LINEAR IN mm.</text>
<text x="558.7" y="292.3">UNSPECIFIED TOL.(M/C)</text>
<text x="559.6" y="294.7">FOR ANGULAR IN mm.</text>
<text x="558.7" y="313.7">UNSPECIFIED TOL.(M/C)</text>
<text x="560.6" y="316.1">FOR LINEAR IN mm.</text>
</g>
</svg>
